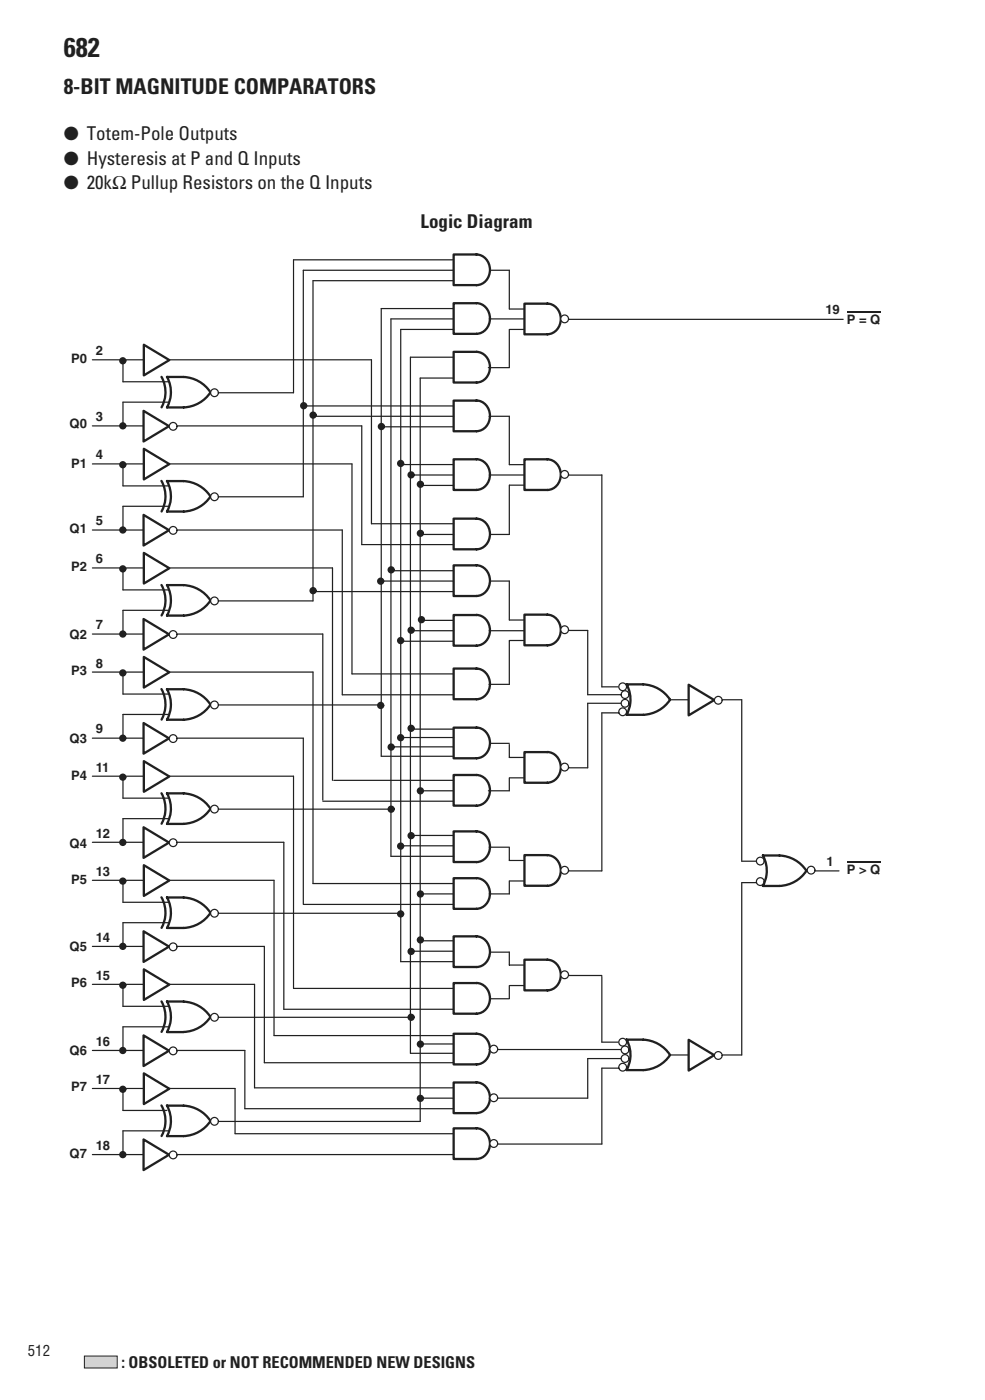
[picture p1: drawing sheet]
<svg xmlns="http://www.w3.org/2000/svg" width="128mm" height="182mm" viewBox="0 0 128 182" stroke-linecap="round" stroke-linejoin="round" font-family="sans-serif">
<path d="M12 55.4h35" fill="none" stroke="#231f20" stroke-width=".16"/>
<path d="M18.7 53.4l3.3 2-3.3 2z" fill="#fff"/>
<path d="M18.7 53.4l3.3 2-3.3 2z" fill="none" stroke="#231f20" stroke-width=".3"/>
<circle cx="22.5" cy="55.4" r=".5" fill="#fff"/>
<g fill="none" stroke="#231f20" stroke-width=".16">
<path d="M12 46.8h36.3M30.5 141.5v5.9"/>
<circle cx="22.5" cy="55.4" r=".5"/>
</g>
<path d="M18.7 44.8l3.3 2-3.3 2z" fill="#fff"/>
<path d="M18.7 44.8l3.3 2-3.3 2z" fill="none" stroke="#231f20" stroke-width=".3"/>
<path d="M16 46.8v2.8M16 52.3v3.1M27.4 51.1h10.7M12 68.9h32.5" fill="none" stroke="#231f20" stroke-width=".16"/>
<g fill="#231f20" stroke="#231f20" stroke-width=".2">
<circle cx="16" cy="46.9" r=".37"/>
<circle cx="16" cy="55.4" r=".37"/>
</g>
<path d="M18.7 66.9l3.3 2-3.3 2z" fill="#fff"/>
<path d="M18.7 66.9l3.3 2-3.3 2z" fill="none" stroke="#231f20" stroke-width=".3"/>
<circle cx="22.5" cy="68.9" r=".5" fill="#fff"/>
<g fill="none" stroke="#231f20" stroke-width=".16">
<path d="M12 60.3h33.7"/>
<circle cx="22.5" cy="68.9" r=".5"/>
</g>
<path d="M18.7 58.3l3.3 2-3.3 2z" fill="#fff"/>
<path d="M18.7 58.3l3.3 2-3.3 2z" fill="none" stroke="#231f20" stroke-width=".3"/>
<path d="M16 60.3v2.9M16 65.8v3.1M27.4 64.6h12M12 82.4h29.9" fill="none" stroke="#231f20" stroke-width=".16"/>
<g fill="#231f20" stroke="#231f20" stroke-width=".2">
<circle cx="16" cy="60.4" r=".37"/>
<circle cx="16" cy="68.9" r=".37"/>
</g>
<path d="M18.7 80.5l3.3 2-3.3 2z" fill="#fff"/>
<path d="M18.7 80.5l3.3 2-3.3 2z" fill="none" stroke="#231f20" stroke-width=".3"/>
<circle cx="22.5" cy="82.5" r=".5" fill="#fff"/>
<g fill="none" stroke="#231f20" stroke-width=".16">
<path d="M12 73.8h31.2"/>
<circle cx="22.5" cy="82.5" r=".5"/>
</g>
<path d="M18.7 71.9l3.3 2-3.3 2z" fill="#fff"/>
<path d="M18.7 71.9l3.3 2-3.3 2z" fill="none" stroke="#231f20" stroke-width=".3"/>
<path d="M16 73.8v2.9M16 79.3v3.1M27.4 78.1h13.3M12 96h27.4" fill="none" stroke="#231f20" stroke-width=".16"/>
<g fill="#231f20" stroke="#231f20" stroke-width=".2">
<circle cx="16" cy="74" r=".37"/>
<circle cx="16" cy="82.4" r=".37"/>
</g>
<path d="M18.7 94l3.3 2-3.3 2z" fill="#fff"/>
<path d="M18.7 94l3.3 2-3.3 2z" fill="none" stroke="#231f20" stroke-width=".3"/>
<circle cx="22.5" cy="96" r=".5" fill="#fff"/>
<g fill="none" stroke="#231f20" stroke-width=".16">
<path d="M12 87.4h28.7"/>
<circle cx="22.5" cy="96" r=".5"/>
</g>
<path d="M18.7 85.4l3.3 2-3.3 2z" fill="#fff"/>
<path d="M18.7 85.4l3.3 2-3.3 2z" fill="none" stroke="#231f20" stroke-width=".3"/>
<path d="M16 87.4v2.8M16 92.9v3.1M27.4 91.6h22.1M12 109.5h24.9" fill="none" stroke="#231f20" stroke-width=".16"/>
<g fill="#231f20" stroke="#231f20" stroke-width=".2">
<circle cx="16" cy="87.5" r=".37"/>
<circle cx="16" cy="96" r=".37"/>
</g>
<path d="M18.7 107.5l3.3 2-3.3 2z" fill="#fff"/>
<path d="M18.7 107.5l3.3 2-3.3 2z" fill="none" stroke="#231f20" stroke-width=".3"/>
<circle cx="22.5" cy="109.6" r=".5" fill="#fff"/>
<g fill="none" stroke="#231f20" stroke-width=".16">
<path d="M12 100.9h26.1"/>
<circle cx="22.5" cy="109.6" r=".5"/>
</g>
<path d="M18.7 98.9l3.3 2-3.3 2z" fill="#fff"/>
<path d="M18.7 98.9l3.3 2-3.3 2z" fill="none" stroke="#231f20" stroke-width=".3"/>
<path d="M16 100.9v2.9M16 106.4v3.1M27.4 105.2h23.4M12 123h22.4" fill="none" stroke="#231f20" stroke-width=".16"/>
<g fill="#231f20" stroke="#231f20" stroke-width=".2">
<circle cx="16" cy="101" r=".37"/>
<circle cx="16" cy="109.5" r=".37"/>
</g>
<path d="M18.7 121.1l3.3 2-3.3 1.9z" fill="#fff"/>
<path d="M18.7 121.1l3.3 2-3.3 1.9z" fill="none" stroke="#231f20" stroke-width=".3"/>
<circle cx="22.5" cy="123.1" r=".5" fill="#fff"/>
<g fill="none" stroke="#231f20" stroke-width=".16">
<path d="M12 114.4h23.6"/>
<circle cx="22.5" cy="123.1" r=".5"/>
</g>
<path d="M18.7 112.5l3.3 2-3.3 2z" fill="#fff"/>
<path d="M18.7 112.5l3.3 2-3.3 2z" fill="none" stroke="#231f20" stroke-width=".3"/>
<path d="M16 114.4v2.9M16 119.9v3.1M27.4 118.7h24.7M12 136.6h19.8" fill="none" stroke="#231f20" stroke-width=".16"/>
<g fill="#231f20" stroke="#231f20" stroke-width=".2">
<circle cx="16" cy="114.5" r=".37"/>
<circle cx="16" cy="123" r=".37"/>
</g>
<path d="M18.7 134.6l3.3 2-3.3 2z" fill="#fff"/>
<path d="M18.7 134.6l3.3 2-3.3 2z" fill="none" stroke="#231f20" stroke-width=".3"/>
<circle cx="22.5" cy="136.6" r=".5" fill="#fff"/>
<g fill="none" stroke="#231f20" stroke-width=".16">
<path d="M12 128h21.1"/>
<circle cx="22.5" cy="136.6" r=".5"/>
</g>
<path d="M18.7 126l3.3 2-3.3 2z" fill="#fff"/>
<path d="M18.7 126l3.3 2-3.3 2z" fill="none" stroke="#231f20" stroke-width=".3"/>
<path d="M16 128v2.8M16 133.5v3.1M27.4 132.2h25.9M12 150.1h47" fill="none" stroke="#231f20" stroke-width=".16"/>
<g fill="#231f20" stroke="#231f20" stroke-width=".2">
<circle cx="16" cy="128.1" r=".37"/>
<circle cx="16" cy="136.6" r=".37"/>
</g>
<path d="M18.7 148.1l3.3 2-3.3 2z" fill="#fff"/>
<path d="M18.7 148.1l3.3 2-3.3 2z" fill="none" stroke="#231f20" stroke-width=".3"/>
<circle cx="22.5" cy="150.1" r=".5" fill="#fff"/>
<g fill="none" stroke="#231f20" stroke-width=".16">
<path d="M12 141.5h18.5"/>
<circle cx="22.5" cy="150.1" r=".5"/>
</g>
<path d="M18.7 139.5l3.3 2-3.3 2z" fill="#fff"/>
<path d="M18.7 139.5l3.3 2-3.3 2zM61.9 146.7a2.01 2.01 0 0 1 1.8 2 2.01 2.01 0 0 1-1.8 2M61.9 140.7a2.01 2.01 0 0 1 1.8 2 2.01 2.01 0 0 1-1.8 2M61.9 146.7h-2.9v4h2.9M61.9 140.7h-2.9v4h2.9" fill="none" stroke="#231f20" stroke-width=".3"/>
<g fill="none" stroke="#231f20" stroke-width=".16">
<path d="M47 55.4v15.4M48.3 46.8v21.3M49.5 40.1v58.2M50.8 41.5v69.8M52.1 42.8v82.2M53.3 46.4v90.5M54.6 49.1v96.7h-27.2M43.2 73.8v27.6M44.5 68.9v21.4M45.7 60.3v27.3M39.4 96v21.6M40.7 87.4v27.5"/>
<path d="M41.9 82.4v21.6M35.6 114.4v20.2M36.9 109.5v21.7M38.1 100.9v27.6M31.8 136.6v7.5h27.2M33.1 128v13.4h25.9M34.4 123v15.2M16 141.5v2.9M16 147v3.1M30.5 147.4h28.4M63.6 142.8h12.8M63.8 148.7h14.4"/>
</g>
<g fill="#231f20" stroke="#231f20" stroke-width=".2">
<circle cx="16" cy="141.6" r=".37"/>
<circle cx="16" cy="150.1" r=".37"/>
</g>
<circle cx="64.2" cy="142.7" r=".5" fill="#fff"/>
<circle cx="64.2" cy="142.7" r=".5" fill="none" stroke="#231f20" stroke-width=".16"/>
<circle cx="64.2" cy="148.7" r=".5" fill="#fff"/>
<g fill="none" stroke="#231f20" stroke-width=".16">
<path d="M34.4 138.2h24.6M35.6 134.6h23.3M63.6 136.4h17.1"/>
<circle cx="64.2" cy="148.7" r=".5"/>
</g>
<path d="M61.9 134.4a2.01 2.01 0 0 1 1.8 2 2.01 2.01 0 0 1-1.8 2M61.9 134.4h-2.9v4h2.9" fill="none" stroke="#231f20" stroke-width=".3"/>
<circle cx="64.2" cy="136.4" r=".5" fill="#fff"/>
<g fill="none" stroke="#231f20" stroke-width=".16">
<path d="M59 36.5h-18.3v41.6M59 33.8h-20.9v17.3M59 35.1h-19.6v29.5M63.8 35.1h2.4v5.1M39.4 52.8h19.5M40.7 54.1h18.3M49.5 55.5h9.5M49.5 40.1h9.4M50.8 41.5h8.2M52.1 42.8h6.9M53.3 46.4h5.7M54.6 49.1h4.4"/>
<path d="M63.5 54.1h2.7v6.3M63.6 41.5h4.6M66.2 42.8v5h-2.7M40.7 76.9h18.3M47 70.8h12M48.3 68.1h10.7M49.5 75.5h9.5M50.8 74.2h8.1M52.1 60.4h6.8M53.3 61.7h5.7M54.6 69.5h4.4M54.6 63.1h4.4"/>
<path d="M63.6 61.7h4.6M63.7 75.5h2.5v5.1M63.7 69.5h2.5M44.5 90.3h14.5M45.7 87.6h13.2M49.5 98.3h9.5M50.8 97.1h8.2M52.1 83.4h6.9M52.1 95.9h6.9M53.3 82h5.7M53.3 94.8h5.7M54.6 80.6h4.3"/>
<path d="M63.5 89h2.7M63.6 82h4.6M63.8 96.6h2.4M39.4 117.6h19.6M40.7 114.9h18.2M41.9 104.2h17.1M43.4 101.4h15.6M50.8 111.3h8.2M52.1 110h6.9M53.3 108.6h5.6M54.6 116.2h4.4M54.6 102.8h4.4"/>
<path d="M63.6 116.2h2.6M63.6 110.1h2.6M66.2 101.1v1.7h-2.7M36.9 131.2h22.1M38.1 128.5h20.8M52.1 125h6.9M53.3 136.9h5.6M53.3 123.7h5.7M54.6 135.7h4.3M54.6 122.3h4.4M63.7 129.8h2.5M63.7 123.8h2.5"/>
<path d="M54.6 142.8h4.4"/>
<circle cx="64.2" cy="136.4" r=".5"/>
</g>
<g fill="none" stroke="#231f20" stroke-width=".3">
<path d="M61.9 39.4a2.01 2.01 0 0 1 1.8 2 2.01 2.01 0 0 1-1.8 2M61.9 33.1a2.01 2.01 0 0 1 1.8 2 2.01 2.01 0 0 1-1.8 2M61.9 39.4h-2.9v4h2.9M61.9 33.1h-2.9v4h2.9M71.1 39.5a2.01 2.01 0 0 1 1.8 1.9 2.01 2.01 0 0 1-1.8 2.1M71.1 39.5h-2.9v4h2.9M61.9 59.7a2.01 2.01 0 0 1 1.8 2 2.01 2.01 0 0 1-1.8 2M61.9 52.1a2.01 2.01 0 0 1 1.8 1.9 2.01 2.01 0 0 1-1.8 2.1M61.9 45.7a2.01 2.01 0 0 1 1.8 2 2.01 2.01 0 0 1-1.8 2M61.9 59.7h-2.9v4h2.9M61.9 52.1h-2.9v4h2.9M61.9 45.7h-2.9v4h2.9"/>
<path d="M61.9 79.9a2.01 2.01 0 0 1 1.8 2 2.01 2.01 0 0 1-1.8 2M61.9 73.5a2.01 2.01 0 0 1 1.8 2 2.01 2.01 0 0 1-1.8 2M61.9 67.4a2.01 2.01 0 0 1 1.8 2 2.01 2.01 0 0 1-1.8 2M61.9 80h-2.9v3.9h2.9M61.9 73.5h-2.9v4h2.9M61.9 67.4h-2.9v4h2.9M61.9 94.6a2.01 2.01 0 0 1 1.8 2 2.01 2.01 0 0 1-1.8 2M61.9 86.9a2.01 2.01 0 0 1 1.8 2 2.01 2.01 0 0 1-1.8 2M61.9 94.6h-2.9v4h2.9M61.9 86.9h-2.9v4h2.9M61.9 114.2a2.01 2.01 0 0 1 1.8 1.9 2.01 2.01 0 0 1-1.8 2M61.9 108.1a2.01 2.01 0 0 1 1.8 2 2.01 2.01 0 0 1-1.8 2"/>
<path d="M61.9 100.7a2.01 2.01 0 0 1 1.8 2 2.01 2.01 0 0 1-1.8 2M61.9 114.2h-2.9v3.9h2.9M61.9 108.1h-2.9v4h2.9M61.9 100.7h-2.9v4h2.9M61.9 127.8a2.01 2.01 0 0 1 1.8 2 2.01 2.01 0 0 1-1.8 2M61.9 121.7a2.01 2.01 0 0 1 1.8 2 2.01 2.01 0 0 1-1.8 2M61.9 127.8h-2.9v4h2.9M61.9 121.7h-2.9v4h2.9"/>
</g>
<g fill="#231f20" stroke="#231f20" stroke-width=".2">
<circle cx="54.6" cy="142.8" r=".37"/>
<circle cx="53.4" cy="132.2" r=".37"/>
<circle cx="54.6" cy="135.7" r=".37"/>
<circle cx="52.1" cy="118.8" r=".37"/>
<circle cx="50.8" cy="105.2" r=".37"/>
<circle cx="49.5" cy="91.7" r=".37"/>
<circle cx="53.4" cy="123.7" r=".37"/>
<circle cx="54.6" cy="122.2" r=".37"/>
<circle cx="54.6" cy="116.2" r=".37"/>
<circle cx="52.1" cy="110" r=".37"/>
<circle cx="53.4" cy="108.6" r=".37"/>
<circle cx="54.6" cy="102.8" r=".37"/>
<circle cx="50.8" cy="97.1" r=".37"/>
<circle cx="52.1" cy="95.9" r=".37"/>
<circle cx="53.4" cy="94.7" r=".37"/>
<circle cx="52.1" cy="83.3" r=".37"/>
<circle cx="53.4" cy="81.9" r=".37"/>
<circle cx="54.8" cy="80.6" r=".37"/>
<circle cx="40.7" cy="76.8" r=".37"/>
<circle cx="49.5" cy="75.6" r=".37"/>
<circle cx="50.8" cy="74.1" r=".37"/>
<circle cx="54.6" cy="69.3" r=".37"/>
<circle cx="52.1" cy="60.2" r=".37"/>
<circle cx="53.4" cy="61.7" r=".37"/>
<circle cx="54.6" cy="63" r=".37"/>
<circle cx="39.5" cy="52.7" r=".37"/>
<circle cx="40.7" cy="54" r=".37"/>
<circle cx="49.6" cy="55.4" r=".37"/>
</g>
<circle cx="73.4" cy="41.5" r=".5" fill="#fff"/>
<g fill="none" stroke="#231f20" stroke-width=".16">
<path d="M66.2 40.2h2M66.2 42.8h2M74 41.5h35.6"/>
<circle cx="73.4" cy="41.5" r=".5"/>
</g>
<path d="M71.1 59.7a2.01 2.01 0 0 1 1.8 2 2.01 2.01 0 0 1-1.8 2M71.1 59.7h-2.9v4h2.9" fill="none" stroke="#231f20" stroke-width=".3"/>
<circle cx="73.4" cy="61.7" r=".5" fill="#fff"/>
<g fill="none" stroke="#231f20" stroke-width=".16">
<path d="M66.2 60.4h2M66.2 63.1v6.4M66.2 63.1h2M74 61.8h4.2"/>
<circle cx="73.4" cy="61.7" r=".5"/>
</g>
<path d="M71.1 79.9a2.01 2.01 0 0 1 1.8 2 2.01 2.01 0 0 1-1.8 2M71.1 79.9h-2.9v4h2.9" fill="none" stroke="#231f20" stroke-width=".3"/>
<circle cx="73.4" cy="81.9" r=".5" fill="#fff"/>
<g fill="none" stroke="#231f20" stroke-width=".16">
<path d="M66.2 80.6h2M66.2 83.3v5.7M66.2 83.3h2M74 82h2.4"/>
<circle cx="73.4" cy="81.9" r=".5"/>
</g>
<path d="M71.1 97.8a2.01 2.01 0 0 1 1.8 1.9 2.01 2.01 0 0 1-1.8 2M71.1 97.8h-2.9v4h2.9" fill="none" stroke="#231f20" stroke-width=".3"/>
<circle cx="73.4" cy="99.7" r=".5" fill="#fff"/>
<g fill="none" stroke="#231f20" stroke-width=".16">
<path d="M66.2 96.8v1.7h2M74 99.8h2.4M66.2 114.5v1.7M66.2 101.1h2"/>
<circle cx="73.4" cy="99.7" r=".5"/>
</g>
<path d="M71.1 111.2a2.01 2.01 0 0 1 1.8 1.9 2.01 2.01 0 0 1-1.8 2.1M71.1 111.2h-2.9v3.9h2.9" fill="none" stroke="#231f20" stroke-width=".3"/>
<circle cx="73.4" cy="113.1" r=".5" fill="#fff"/>
<g fill="none" stroke="#231f20" stroke-width=".16">
<path d="M66.2 110.2v1.7h2M66.2 114.5h2M74 113.2h4.2M66.2 128.1v1.7"/>
<circle cx="73.4" cy="113.1" r=".5"/>
</g>
<path d="M71.1 124.8a2.01 2.01 0 0 1 1.8 1.9 2.01 2.01 0 0 1-1.8 2M71.1 124.8h-2.9v3.9h2.9" fill="none" stroke="#231f20" stroke-width=".3"/>
<circle cx="73.4" cy="126.7" r=".5" fill="#fff"/>
<g fill="none" stroke="#231f20" stroke-width=".16">
<path d="M78.2 61.7v27.6M76.4 82v8.3M76.4 91.4v8.4M78.2 92.7v20.5M66.2 123.8v1.7h2M66.2 128.1h2M74 126.8h4.2M76.4 137.6v5.2M78.2 126.9v8.6M78.2 138.9v9.8"/>
<circle cx="73.4" cy="126.7" r=".5"/>
</g>
<circle cx="80.9" cy="89.3" r=".5" fill="#fff"/>
<circle cx="80.9" cy="89.3" r=".5" fill="none" stroke="#231f20" stroke-width=".16"/>
<circle cx="80.9" cy="92.5" r=".5" fill="#fff"/>
<g fill="none" stroke="#231f20" stroke-width=".16">
<path d="M78.2 89.3h2.1M78.2 92.7h2.2"/>
<circle cx="80.9" cy="92.5" r=".5"/>
</g>
<path d="M81.4 89a4.1 4.1 0 0 1 0 3.9M81.4 89a6.4 6.4 0 0 1 4.4 .7l.9 .8 .4 .4M87.1 91a4.4 4.4 0 0 1-3.5 1.9h-2.2" fill="none" stroke="#231f20" stroke-width=".3"/>
<circle cx="81.2" cy="91.4" r=".5" fill="#fff"/>
<circle cx="81.2" cy="91.4" r=".5" fill="none" stroke="#231f20" stroke-width=".16"/>
<circle cx="81.2" cy="90.3" r=".5" fill="#fff"/>
<g fill="none" stroke="#231f20" stroke-width=".16">
<path d="M76.4 90.3h4.3M76.4 91.4h4.3"/>
<circle cx="81.2" cy="90.3" r=".5"/>
</g>
<circle cx="80.9" cy="135.5" r=".5" fill="#fff"/>
<circle cx="80.9" cy="135.5" r=".5" fill="none" stroke="#231f20" stroke-width=".16"/>
<circle cx="80.9" cy="138.7" r=".5" fill="#fff"/>
<g fill="none" stroke="#231f20" stroke-width=".16">
<path d="M78.2 135.5h2.1M78.2 138.9h2.2"/>
<circle cx="80.9" cy="138.7" r=".5"/>
</g>
<path d="M81.4 135.1a4.1 4.1 0 0 1 0 4M81.4 135.2a6.4 6.4 0 0 1 4.4 .7l.9 .7 .4 .5a4.3 4.3 0 0 1-3.5 2h-2.2" fill="none" stroke="#231f20" stroke-width=".3"/>
<circle cx="81.2" cy="137.6" r=".5" fill="#fff"/>
<circle cx="81.2" cy="137.6" r=".5" fill="none" stroke="#231f20" stroke-width=".16"/>
<circle cx="81.2" cy="136.5" r=".5" fill="#fff"/>
<g fill="none" stroke="#231f20" stroke-width=".16">
<path d="M87.1 91h9.3M76.4 137.6h4.3"/>
<circle cx="81.2" cy="136.5" r=".5"/>
</g>
<path d="M89.5 89l3.3 2-3.3 2z" fill="#fff"/>
<path d="M89.5 89l3.3 2-3.3 2z" fill="none" stroke="#231f20" stroke-width=".3"/>
<circle cx="93.3" cy="91" r=".5" fill="#fff"/>
<g fill="none" stroke="#231f20" stroke-width=".16">
<path d="M87.1 137.1h9.3"/>
<circle cx="93.3" cy="91" r=".5"/>
</g>
<path d="M89.5 135.2l3.3 2-3.3 2z" fill="#fff"/>
<path d="M89.5 135.2l3.3 2-3.3 2z" fill="none" stroke="#231f20" stroke-width=".3"/>
<circle cx="93.3" cy="137.2" r=".5" fill="#fff"/>
<g fill="none" stroke="#231f20" stroke-width=".16">
<path d="M96.4 91v21M96.4 114.7v22.4"/>
<circle cx="93.3" cy="137.2" r=".5"/>
</g>
<circle cx="98.8" cy="111.9" r=".5" fill="#fff"/>
<circle cx="98.8" cy="111.9" r=".5" fill="none" stroke="#231f20" stroke-width=".16"/>
<circle cx="98.8" cy="114.6" r=".5" fill="#fff"/>
<g fill="none" stroke="#231f20" stroke-width=".16">
<path d="M96.4 112h1.9M96.4 114.7h1.9M105.9 113.2h3.1"/>
<circle cx="98.8" cy="114.6" r=".5"/>
</g>
<path d="M99.1 111.2a4.1 4.1 0 0 1 0 4h2.2M99.2 111.2h2.1a4.4 4.4 0 0 1 3.5 2M104.8 113.2a4.4 4.4 0 0 1-3.5 2" fill="none" stroke="#231f20" stroke-width=".3"/>
<path d="M21 49v4a4.1 4.1 0 0 0 0-4zM23.9 53l3.5-2a4.4 4.4 0 0 1-3.5 2zM23.9 49l3.4 2a4.4 4.4 0 0 0-3.4-2zM21.7 49v4a4.1 4.1 0 0 0 0-4z" fill-rule="evenodd" fill="#fff"/>
<path d="M21 49a4.1 4.1 0 0 1 0 4M27.3 51a4.4 4.4 0 0 0-3.4-2h-2.2a4.1 4.1 0 0 1 0 4 6.4 6.4 0 0 0 4.4-.8l.9-.7 .4-.5" fill="none" stroke="#231f20" stroke-width=".3"/>
<circle cx="27.9" cy="51.1" r=".5" fill="#fff"/>
<circle cx="27.9" cy="51.1" r=".5" fill="none" stroke="#231f20" stroke-width=".16"/>
<path d="M21 62.5v4a4.1 4.1 0 0 0 0-4zM23.9 66.5l3.5-2a4.4 4.4 0 0 1-3.5 2zM23.9 62.5l3.4 2a4.4 4.4 0 0 0-3.4-2zM21.7 62.5v4a4.1 4.1 0 0 0 0-4z" fill-rule="evenodd" fill="#fff"/>
<path d="M21 62.5a4.1 4.1 0 0 1 0 4M21.7 62.5a4.1 4.1 0 0 1 0 4 6.4 6.4 0 0 0 4.4-.7l.9-.8 .4-.5M21.7 62.5a6.4 6.4 0 0 1 4.4 .8l.9 .7 .3 .5" fill="none" stroke="#231f20" stroke-width=".3"/>
<circle cx="27.9" cy="64.6" r=".5" fill="#fff"/>
<circle cx="27.9" cy="64.6" r=".5" fill="none" stroke="#231f20" stroke-width=".16"/>
<path d="M21 76.1v3.9a4.1 4.1 0 0 0 0-3.9zM23.9 80l3.5-1.9a4.4 4.4 0 0 1-3.5 1.9zM23.9 76.1l3.4 1.9a4.4 4.4 0 0 0-3.4-1.9zM21.7 76.1v3.9a4.1 4.1 0 0 0 0-3.9z" fill-rule="evenodd" fill="#fff"/>
<path d="M21 76.1a4.1 4.1 0 0 1 0 3.9M27.3 78a4.4 4.4 0 0 0-3.4-1.9h-2.2a4.1 4.1 0 0 1 0 3.9 6.4 6.4 0 0 0 4.4-.7l.9-.8 .4-.4" fill="none" stroke="#231f20" stroke-width=".3"/>
<circle cx="27.9" cy="78.1" r=".5" fill="#fff"/>
<circle cx="27.9" cy="78.1" r=".5" fill="none" stroke="#231f20" stroke-width=".16"/>
<path d="M21 89.6v3.9a4.1 4.1 0 0 0 0-3.9zM23.9 93.6l3.5-2a4.4 4.4 0 0 1-3.5 2zM23.9 89.6l3.4 2a4.4 4.4 0 0 0-3.4-2zM21.7 89.6v3.9a4.1 4.1 0 0 0 0-3.9z" fill-rule="evenodd" fill="#fff"/>
<path d="M21 89.6a4.1 4.1 0 0 1 0 3.9M21.7 89.6a4.1 4.1 0 0 1 0 4 6.4 6.4 0 0 0 4.4-.8l.9-.7 .4-.5M21.7 89.6a6.4 6.4 0 0 1 4.4 .7l.9 .8 .3 .5" fill="none" stroke="#231f20" stroke-width=".3"/>
<circle cx="27.9" cy="91.6" r=".5" fill="#fff"/>
<circle cx="27.9" cy="91.6" r=".5" fill="none" stroke="#231f20" stroke-width=".16"/>
<path d="M21 103.1v4a4.1 4.1 0 0 0 0-4zM23.9 107.1l3.5-2a4.4 4.4 0 0 1-3.5 2zM23.9 103.1l3.4 2a4.4 4.4 0 0 0-3.4-2zM21.7 103.1v4a4.1 4.1 0 0 0 0-4z" fill-rule="evenodd" fill="#fff"/>
<path d="M21 103.1a4.1 4.1 0 0 1 0 4M21.7 103.1a4.1 4.1 0 0 1 0 4M21.7 103.1a6.4 6.4 0 0 1 4.4 .8l.9 .7 .3 .5M27.4 105.1a4.4 4.4 0 0 1-3.5 2h-2.2" fill="none" stroke="#231f20" stroke-width=".3"/>
<circle cx="27.9" cy="105.2" r=".5" fill="#fff"/>
<circle cx="27.9" cy="105.2" r=".5" fill="none" stroke="#231f20" stroke-width=".16"/>
<path d="M21 116.6v4a4.1 4.1 0 0 0 0-4zM23.9 120.6l3.5-1.9a4.4 4.4 0 0 1-3.5 1.9zM23.9 116.7l3.4 1.9a4.4 4.4 0 0 0-3.4-1.9zM21.7 116.6v4a4.1 4.1 0 0 0 0-4z" fill-rule="evenodd" fill="#fff"/>
<path d="M21 116.6a4.1 4.1 0 0 1 0 4M27.3 118.6a4.4 4.4 0 0 0-3.4-1.9l-2.2-.1a4.1 4.1 0 0 1 0 4 6.4 6.4 0 0 0 4.4-.7l.9-.8 .4-.4" fill="none" stroke="#231f20" stroke-width=".3"/>
<circle cx="27.9" cy="118.7" r=".5" fill="#fff"/>
<circle cx="27.9" cy="118.7" r=".5" fill="none" stroke="#231f20" stroke-width=".16"/>
<path d="M21 130.2v3.9a4.1 4.1 0 0 0 0-3.9zM23.9 134.2l3.5-2a4.4 4.4 0 0 1-3.5 2zM23.9 130.2l3.4 2a4.4 4.4 0 0 0-3.4-2zM21.7 130.2v3.9a4.1 4.1 0 0 0 0-3.9z" fill-rule="evenodd" fill="#fff"/>
<path d="M21 130.2a4.1 4.1 0 0 1 0 3.9M21.7 130.2a4.1 4.1 0 0 1 0 3.9M21.7 130.2a6.5 6.5 0 0 1 4.4 .7l.9 .8 .3 .5M21.7 134.2h2.2M27.4 132.2a4.4 4.4 0 0 1-3.5 2" fill="none" stroke="#231f20" stroke-width=".3"/>
<circle cx="27.9" cy="132.2" r=".5" fill="#fff"/>
<circle cx="27.9" cy="132.2" r=".5" fill="none" stroke="#231f20" stroke-width=".16"/>
<path d="M21 143.7v4a4.1 4.1 0 0 0 0-4zM23.9 147.7l3.5-2a4.4 4.4 0 0 1-3.5 2zM23.9 143.7l3.4 2a4.4 4.4 0 0 0-3.4-2zM21.7 143.7v4a4.1 4.1 0 0 0 0-4z" fill-rule="evenodd" fill="#fff"/>
<path d="M21 143.7a4.1 4.1 0 0 1 0 4M21.7 143.7a4.1 4.1 0 0 1 0 4 6.4 6.4 0 0 0 4.4-.7l.9-.8 .4-.5M21.7 143.7a6.4 6.4 0 0 1 4.4 .8l.9 .7 .3 .5" fill="none" stroke="#231f20" stroke-width=".3"/>
<circle cx="27.9" cy="145.8" r=".5" fill="#fff"/>
<circle cx="27.9" cy="145.8" r=".5" fill="none" stroke="#231f20" stroke-width=".16"/>
<circle cx="105.4" cy="113.1" r=".5" fill="#fff"/>
<g fill="none" stroke="#231f20" stroke-width=".16">
<path d="M16 52.3h5.8M16 49.6h5.9M16 65.8h5.8M16 63.2h5.9M16 79.3h5.8M16 76.7h5.9M16 92.9h5.8M16 90.2h5.9M16 106.4h5.8M16 103.8h5.9M16 119.9h5.8M16 117.3h5.9"/>
<path d="M16 133.5h5.8M16 130.8h5.9M16 147h5.8M16 144.4h5.7"/>
<circle cx="105.4" cy="113.1" r=".5"/>
</g>
<path d="M110 40.5h4.4M110 112.1h4.4" fill="none" stroke="#231f20" stroke-width=".22"/>
<path d="M15.4 175.9h48.9v2.8h-48.9z" fill="#fff"/>
<path d="M11 176.3h4.2v1.5h-4.2z" fill="#d1d3d4"/>
<path d="M11 176.3h4.2v1.5h-4.2z" fill="none" stroke="#231f20" stroke-width=".13"/>
<path d="M7.9 4.5h108v22h-108z" fill="#fff"/>
<text font-size="3.5" fill="#231f20" x="8.3" y="7.4">682</text>
<text font-size="2.8" fill="#231f20" x="8.3" y="12.2">8-BIT MAGNITUDE COMPARATORS</text>
<g font-size="2.5" fill="#231f20">
<text x="8.3" y="18.2">● Totem-Pole Outputs</text>
<text x="8.3" y="21.4">● Hysteresis at P and Q Inputs</text>
<text x="8.3" y="24.6">● 20kΩ Pullup Resistors on the Q Inputs</text>
<text x="54.7" y="29.6">Logic Diagram</text>
</g>
<text font-size="2.1" fill="#231f20" x="15.8" y="177.8">: OBSOLETED or NOT RECOMMENDED NEW DESIGNS</text>
<text font-size="1.9" fill="#231f20" x="3.6" y="176.3">512</text>
<g font-size="1.7" fill="#231f20">
<text x="107.3" y="40.8">19</text>
<text x="9.2" y="47.3">P0</text>
<text x="12.4" y="46.1">2</text>
<text x="110" y="42.1">P = Q</text>
<text x="9" y="55.7">Q0</text>
<text x="12.4" y="54.7">3</text>
<text x="12.4" y="59.7">4</text>
<text x="9.2" y="60.8">P1</text>
<text x="9" y="69.3">Q1</text>
<text x="12.4" y="68.2">5</text>
<text x="9.2" y="74.2">P2</text>
<text x="12.4" y="73.2">6</text>
<text x="9" y="83">Q2</text>
<text x="12.4" y="81.8">7</text>
<text x="9.2" y="87.8">P3</text>
<text x="12.4" y="86.8">8</text>
<text x="12.4" y="95.3">9</text>
<text x="9" y="96.6">Q3</text>
<text x="9.2" y="101.3">P4</text>
<text x="12.4" y="100.4">11</text>
<text x="9" y="110.3">Q4</text>
<text x="12.4" y="108.9">12</text>
<text x="12.4" y="113.9">13</text>
<text x="107.4" y="112.5">1</text>
<text x="110" y="113.7">P &gt; Q</text>
<text x="9.2" y="114.9">P5</text>
<text x="9" y="123.6">Q5</text>
<text x="12.4" y="122.5">14</text>
<text x="9.2" y="128.3">P6</text>
<text x="12.4" y="127.4">15</text>
<text x="9" y="137.1">Q6</text>
<text x="12.4" y="136">16</text>
<text x="9.2" y="141.9">P7</text>
<text x="12.4" y="141">17</text>
<text x="12.4" y="149.6">18</text>
<text x="9" y="150.5">Q7</text>
</g>
</svg>
